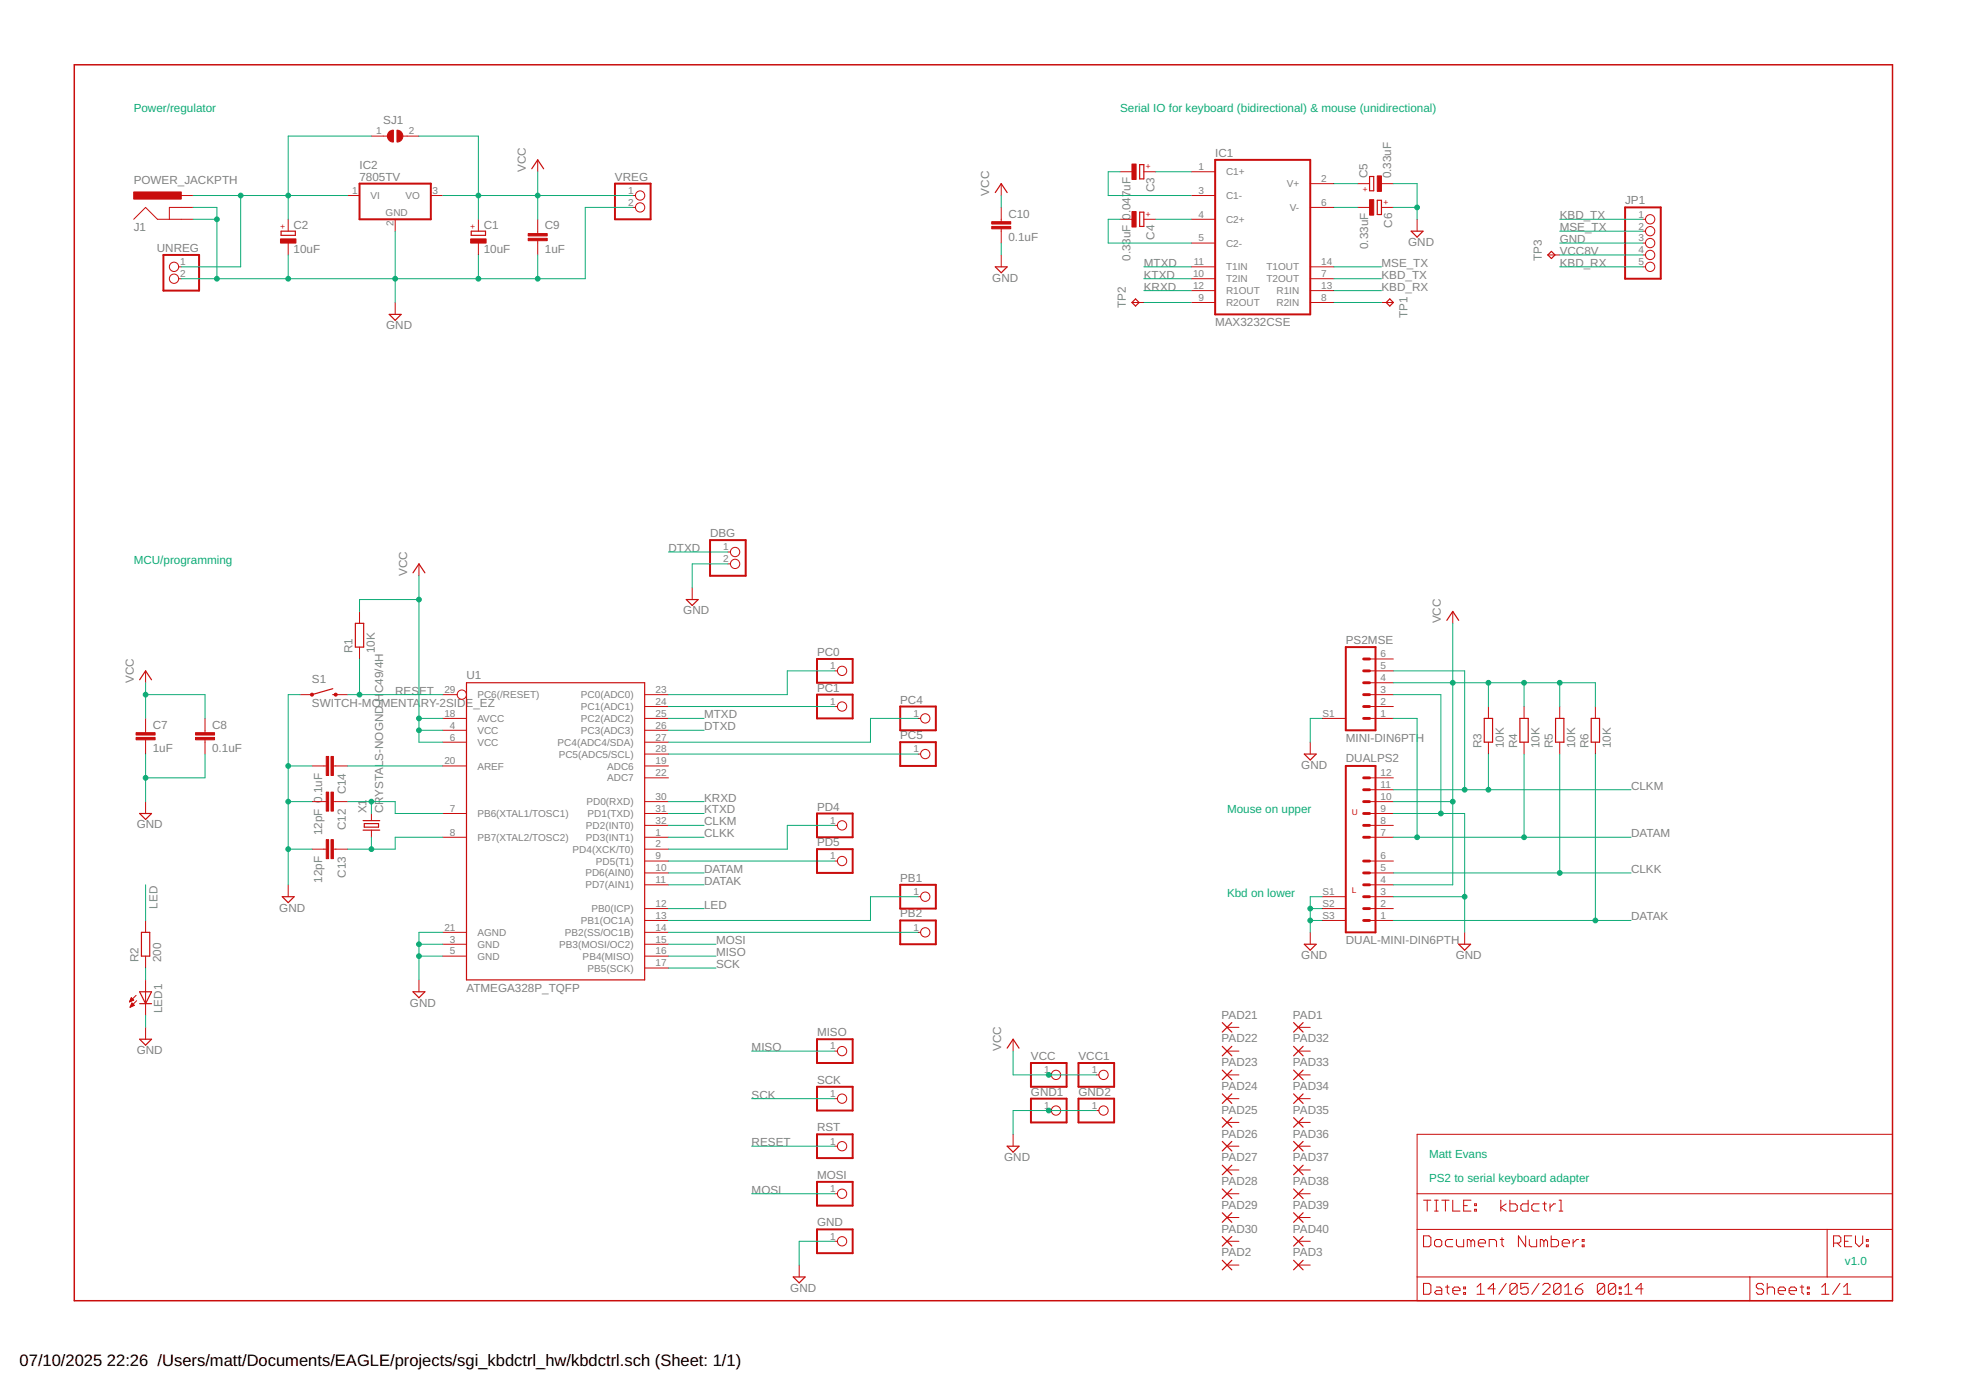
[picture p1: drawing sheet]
<svg xmlns="http://www.w3.org/2000/svg" width="420mm" height="297mm" viewBox="0 0 420 297" stroke-linecap="round" stroke-linejoin="round" font-family="sans-serif">
<g fill="none" stroke="#c90d0c" stroke-width=".42">
<path d="M76.8 39.2h15.3v7.7h-15.3zM131.4 39.2h7.6v7.7h-7.6zM259.7 34.2h20.3v33h-20.3zM34.9 54.5h7.6v7.6h-7.6zM347.3 44.3h7.6v15.3h-7.6zM151.7 115.4h7.7v7.6h-7.7zM287.6 138.3h6.4v17.8h-6.4zM174.6 140.8h7.6v5.1h-7.6zM174.6 148.4h7.6v5.1h-7.6zM192.4 151h7.6v5.1h-7.6zM192.4 158.6h7.6v5.1h-7.6zM174.6 173.8h7.6v5.1h-7.6z"/>
<path d="M287.6 163.7h6.4v35.5h-6.4zM174.6 181.5h7.6v5h-7.6zM192.4 189.1h7.6v5.1h-7.6zM192.4 196.7h7.6v5.1h-7.6zM174.6 222.1h7.6v5.1h-7.6zM174.6 232.2h7.6v5.1h-7.6zM220.3 227.2h7.6v5h-7.6zM220.3 234.8h7.6v5.1h-7.6zM230.5 227.2h7.6v5h-7.6zM230.5 234.8h7.6v5.1h-7.6zM174.6 242.4h7.6v5.1h-7.6zM174.6 252.6h7.6v5h-7.6z"/>
<path d="M174.6 262.7h7.6v5.1h-7.6z"/>
</g>
<g fill="none" stroke="#c90d0c" stroke-width=".21">
<path d="M79.4 29.1h3.4M86.1 29.1h3.4M114.9 34.2v2.5M214 39.2v2.6M239.4 36.7h2.5M244.5 36.7h2.5M254.6 36.7h5.1M280 39.2h5.1M290.2 39.2h2.5M295.2 39.2h2.6M28.6 46.9l2.5-2.6 2.6 2.6h7.6M38.2 57h.5"/>
<path d="M38.2 59.6h.5M38.7 41.8h2.6M41.3 44.3h-5.1v2.6M61.6 46.9v2.5M61.6 51.9v2.6M74.3 41.8h2.5M84.5 46.9v2.5M92.1 41.8h2.5M102.2 46.9v2.5M102.2 51.9v2.6M114.9 46.9v3M114.9 51.4v3.1"/>
<path d="M135.2 41.8h.6M135.2 44.3h.6M214 44.3v3.1M214 48.9v3M214 54.5v2.5M239.4 46.9h2.5M244.5 46.9h2.5M254.6 41.8h5.1M254.6 46.9h5.1M254.6 51.9h5.1M254.6 57h5.1M254.6 59.6h5.1"/>
<path d="M280 57h5.1M280 59.6h5.1M280 44.3h5.1M290.2 44.3h2.5M295.2 44.3h2.6M302.9 46.9v2.5M330.8 54.5h2.5M351.1 46.9h.6M351.1 51.9h.6M351.1 57h.6M351.1 49.4h.6M351.1 54.5h.6"/>
<path d="M84.5 64.6v2.6M241.9 64.6h2.6M254.6 62.1h5.1M254.6 64.6h5.1M280 62.1h5.1M280 64.6h5.1M295.2 64.6h2.6M155.6 118h.5M76.8 130.7v2.5M76.8 138.3v2.5M89.5 120.5v2.5M147.9 125.6v2.5"/>
<path d="M155.6 120.5h.5M310.5 130.7v2.5M31.1 143.4v2.5M31.1 153.5v3.1M31.1 158.1v3M43.8 153.5v3.1M43.8 158.1v3M64.1 148.4h2.6M71.8 148.4h2.5M94.6 156.1h5.1M94.6 158.6h5.1M94.6 153.5h5.1"/>
<path d="M94.6 148.4h3.1M137.8 156.1h5.1M137.8 158.6h5.1M137.8 153.5h5.1M137.8 151h5.1M137.8 148.4h5.1M178.4 151h.6M178.4 143.4h.6M196.2 153.5h.5M280 158.6v2.5M282.6 153.5h5M292.7 153.5h5.1"/>
<path d="M292.7 151h5.1M292.7 148.4h5.1M292.7 143.4h5.1M292.7 145.9h5.1M292.7 140.8h5.1M318.1 151v2.5M318.1 158.6v2.5M325.7 151v2.5M325.7 158.6v2.5M333.3 151v2.5M333.3 158.6v2.5M341 151v2.5"/>
<path d="M341 158.6v2.5M31.1 171.3v2.5M66.7 163.7h3M66.7 171.3h3M71.2 163.7h3.1M71.2 171.3h3.1M79.4 173.8v1.6M79.4 177.4v1.5M94.6 178.9h5.1M94.6 173.8h5.1M94.6 163.7h5.1M137.8 178.9h5.1"/>
<path d="M137.8 173.8h5.1M137.8 163.7h5.1M137.8 176.4h5.1M137.8 171.3h5.1M137.8 166.2h5.1M137.8 161.1h5.1M178.4 176.4h.6M196.2 161.1h.5M292.7 178.9h5.1M292.7 173.8h5.1M292.7 176.4h5.1M292.7 171.3h5.1"/>
<path d="M292.7 166.2h5.1M292.7 168.8h5.1M31.1 196.7v2.5M61.6 189.1v2.5M66.7 181.5h3M71.2 181.5h3.1M94.6 199.2h5.1M137.8 199.2h5.1M137.8 196.7h5.1M137.8 194.2h5.1M137.8 189.1h5.1M137.8 186.5h5.1"/>
<path d="M137.8 184h5.1M137.8 181.5h5.1M178.4 184h.6M196.2 199.2h.5M196.2 191.6h.5M280 199.2v2.6M282.6 196.7h5M282.6 194.2h5M282.6 191.6h5M292.7 196.7h5.1M292.7 194.2h5.1M292.7 189.1h5.1"/>
<path d="M292.7 186.5h5.1M292.7 184h5.1M292.7 191.6h5.1M313 199.2v2.6M27.7 214h.1M27.8 213.9h.3M27.8 213.8h.6M27.8 215.2h.1M27.9 215.1h.2M27.9 213.7h.6M27.9 213.5h.5M27.9 215h.5"/>
<path d="M28 214.9h.7M28 213.4h.3M28 213.3h.2M28 214.7h.6M28.1 213.2l.5 .5-.9 .4zM28.1 214.6h.4M28.1 214.5h.3M28.2 214.4h.1M28.2 214.4l-.4 .8M28.2 214.4l.5 .4-.9 .4M29.1 212.7l-1.4 1.4M29.2 213.8l-1.4 1.4"/>
<path d="M31.1 204.3v2.6M31.1 209.4v7.6M31.1 219.5v2.6M89.5 209.4v2.5M94.6 201.8h5.1M94.6 204.3h5.1M137.8 206.9h5.1M137.8 201.8h5.1M137.8 204.3h5.1M262.2 219.5h2.6M277.5 219.5h2.5M178.4 234.8h.6"/>
<path d="M178.4 224.6h.6M216.5 222.1v2.5M224.1 229.7h.6M224.1 237.3h.6M234.3 229.7h.5M234.3 237.3h.5M262.2 234.8h2.6M262.2 224.6h2.6M262.2 229.7h2.6M262.2 239.9h2.6M277.5 234.8h2.5M277.5 224.6h2.5"/>
<path d="M277.5 229.7h2.5M277.5 239.9h2.5M178.4 255.1h.6M178.4 244.9h.6M216.5 242.4v2.5M262.2 255.1h2.6M262.2 244.9h2.6M262.2 250h2.6M277.5 255.1h2.5M277.5 244.9h2.5M277.5 250h2.5M302.9 242.4h101.6v35.6h-101.6z"/>
<path d="M302.9 255.1h101.6M304.2 256.5h1.6M305 256.5v2.3M306.6 256.5h.8M306.6 258.8h.8M307 256.5v2.3M308.1 256.5h1.6M308.9 256.5v2.3M310.5 256.5v2.3h1.5M312.8 257.6h.8M314.4 256.5h-1.6v2.3h1.6M315.2 258.4h.3v.4h-.3z"/>
<path d="M315.2 257.3h.3v.3h-.3zM320.7 256.5v2.3M321.9 257.3l-1.2 .7 1.2 .8M322.7 256.5v2.3h1.1l.5-.4v-.8l-.5-.3h-1.1M326.6 256.5v2.3h-1.2l-.4-.4v-.8l.4-.3h1.2M328.9 257.3h-1.1l-.4 .3v.8l.4 .4h1.1M329.7 257.3h.8M330.1 256.9v1.5l.4 .4M331.3 257.3v1.5M332.4 257.3h-.4l-.7 .7M333.2 256.5h.4v2.3M333.2 258.8h.8"/>
<path d="M170.8 270.3v2.6M178.4 265.3h.6M262.2 265.3h2.6M262.2 260.2h2.6M262.2 270.3h2.6M277.5 265.3h2.5M277.5 260.2h2.5M277.5 270.3h2.5M302.9 262.7h101.6M302.9 272.9h101.6M304.2 264.1h1.2l.4 .4v1.5l-.4 .4h-1.2zM304.2 274.3h1.2l.4 .3v1.6l-.4 .4h-1.2z"/>
<path d="M306.6 265.3l.4-.4h.7l.4 .4v.7l-.4 .4h-.7l-.4-.4zM307 275h.7l.4 .4v1.2h-1.1l-.4-.4 .4-.4h1.1M308.9 275h.8M309.3 274.6v1.6l.4 .4M310.5 275.8h1.5v-.4l-.4-.4h-.7l-.4 .4v.8l.4 .4h.7M310.5 264.9h-1.2l-.4 .4v.7l.4 .4h1.2M311.3 264.9v1.1l.3 .4h1.2v-1.5M312.8 276.2h.4v.4h-.4zM312.8 275h.4v.4h-.4zM314.4 265.3l-.4-.4h-.4v1.5M314.4 265.3l.3-.4 .5 .4v1.1M314.4 265.3v1.1"/>
<path d="M315.7 276.6h1.5M315.7 275l.7-.7v2.3M315.9 265.6h1.6v-.3l-.4-.4h-.8l-.4 .4v.7l.4 .4h.8M318.3 266.4v-1.5h1.1l.4 .4v1.1M319.6 275.4h-1.6l1.2-1.1v2.3M320.6 264.9h.8M321 264.5v1.5l.4 .4M321.9 274.3l-1.6 2.3M324.2 274.6v1.6l-.4 .4h-.7l-.4-.4M324.2 274.6l-.4-.3h-.7l-.4 .3v1.6M324.2 274.6l-1.5 1.6M326.1 264.1v2.3l-1.6-2.3v2.3"/>
<path d="M326.6 274.3h-1.6v1.1l.8-.4h.4l.4 .4v.8l-.4 .4h-.8l-.4-.4M326.8 264.9v1.1l.4 .4h1.2v-1.5M328.9 274.3l-1.5 2.3M329.7 274.6l.4-.3h.8l.4 .3v.4l-1.6 1.6h1.6M329.9 265.3l-.3-.4h-.4v1.5M329.9 265.3v1.1M329.9 265.3l.4-.4 .4 .4v1.1M331.5 264.1v2.3h1.2l.4-.4v-.7l-.4-.4h-1.2M333.6 274.6v1.6l-.4 .4h-.8l-.4-.4M333.6 274.6l-.4-.3h-.8l-.4 .3v1.6M333.6 274.6l-1.6 1.6M333.9 265.6h1.5v-.3l-.4-.4h-.8l-.3 .4v.7l.3 .4h.8"/>
<path d="M334.4 276.6h1.5M334.4 275l.8-.7v2.3M336.2 264.9v1.5M336.7 275.4h1.2l.4 .4v.4l-.4 .4h-.8l-.4-.4zM337.4 264.9h-.4l-.8 .7M338.1 266h.4v.4h-.4zM338.1 264.9h.4v.4h-.4zM338.3 274.3l-.8 .3-.8 .8M342.9 274.6v1.6l-.3 .4h-.8l-.4-.4M342.9 274.6l-.3-.3h-.8l-.4 .3v1.6M342.9 274.6l-1.5 1.6M345.3 274.6v1.6l-.4 .4h-.8l-.4-.4"/>
<path d="M345.3 274.6l-.4-.3h-.8l-.4 .3v1.6M345.3 274.6l-1.6 1.6M346.1 276.2h.4v.4h-.4zM346.1 275h.4v.4h-.4zM347.2 276.6h1.6M347.2 275l.8-.7v2.3M351.1 275.4h-1.5l1.1-1.1v2.3M374 272.9v5.1M376.9 274.6l-.4-.3h-.8l-.4 .3v.4l.4 .4h.8l.4 .4v.4l-.4 .4h-.8l-.4-.4M377.7 275.4l.4-.4h.8l.3 .4v1.2M377.7 274.3v2.3M380 275.8h1.6v-.4l-.4-.4h-.8l-.4 .4v.8l.4 .4h.8"/>
<path d="M382.4 275.8h1.5v-.4l-.4-.4h-.7l-.4 .4v.8l.4 .4h.7M384.7 275h.8M385.1 274.6v1.6l.4 .4M386.2 276.2h.5v.4h-.5zM386.2 275h.5v.4h-.5zM389.3 276.6h1.6M389.3 275l.8-.7v2.3M390.5 262.7v10.2M391.9 265.6h1.1l.4-.3v-.8l-.4-.4h-1.1v2.3M392.6 265.6l.8 .8M393.2 274.3l-1.6 2.3M394 276.6h1.5"/>
<path d="M394 275l.8-.7v2.3M394.2 265.3h.8M395.8 264.1h-1.6v2.3h1.6M396.5 264.1v1.5l.8 .8 .8-.8v-1.5M398.9 266h.4v.4h-.4zM398.9 264.9h.4v.4h-.4z"/>
<circle cx="37.2" cy="59.6" r=".99"/>
<circle cx="37.2" cy="57" r=".99"/>
<circle cx="136.8" cy="41.8" r=".99"/>
<circle cx="136.8" cy="44.3" r=".99"/>
<circle cx="352.7" cy="46.9" r=".99"/>
<circle cx="352.7" cy="49.4" r=".99"/>
<circle cx="352.7" cy="51.9" r=".99"/>
<circle cx="352.7" cy="57" r=".99"/>
<circle cx="352.7" cy="54.5" r=".99"/>
<circle cx="157.1" cy="118" r=".99"/>
<circle cx="157.1" cy="120.5" r=".99"/>
<circle cx="98.7" cy="148.4" r=".99"/>
<circle cx="180" cy="143.4" r=".99"/>
<circle cx="180" cy="151" r=".99"/>
<circle cx="197.7" cy="153.5" r=".99"/>
<circle cx="180" cy="176.4" r=".99"/>
<circle cx="197.7" cy="161.1" r=".99"/>
<circle cx="180" cy="184" r=".99"/>
<circle cx="197.7" cy="199.2" r=".99"/>
<circle cx="197.7" cy="191.6" r=".99"/>
<circle cx="180" cy="224.6" r=".99"/>
<circle cx="180" cy="234.8" r=".99"/>
<circle cx="225.7" cy="237.3" r=".99"/>
<circle cx="225.7" cy="229.7" r=".99"/>
<circle cx="235.8" cy="237.3" r=".99"/>
<circle cx="235.8" cy="229.7" r=".99"/>
<circle cx="180" cy="255.1" r=".99"/>
<circle cx="180" cy="244.9" r=".99"/>
<circle cx="180" cy="265.3" r=".99"/>
</g>
<path d="M15.9 13.8h388.6v264.2h-388.6z" fill="none" stroke="#c90d0c" stroke-width=".32"/>
<g fill="none" stroke="#c90d0c" stroke-width=".25">
<path d="M113.6 36.1l1.3-1.9 1.3 1.9M243.6 35.2h.9v3h-.9zM292.7 37.7h.9v3.1h-.9zM60.1 49.4h3v.9h-3zM100.7 49.4h3.1v.9h-3.1zM212.7 41.1l1.3-1.9 1.2 1.9M212.7 57h2.5l-1.2 1.3zM243.6 45.3h.9v3.1h-.9zM294.3 42.8h.9v3h-.9zM301.6 49.4h2.5l-1.2 1.3zM331.6 53.7l.7 .8-.7 .7-.8-.7zM83.2 67.2h2.5l-1.2 1.3z"/>
<path d="M242.7 63.9l.7 .7-.7 .8-.8-.8zM297 63.9l.8 .7-.8 .8-.8-.8zM75.9 133.2h1.8v5.1h-1.8zM88.3 122.4l1.2-1.9 1.3 1.9M146.7 128.1h2.5l-1.3 1.3zM309.2 132.6l1.3-1.9 1.2 1.9M29.8 145.3l1.3-1.9 1.3 1.9M71.1 148.4h.7M71.1 147.2l-4.4 1.2M99.7 145.9h38.1v63.5h-38.1zM317.2 153.5h1.8v5.1h-1.8zM324.8 153.5h1.8v5.1h-1.8z"/>
<path d="M332.4 153.5h1.8v5.1h-1.8zM340.1 153.5h1.7v5.1h-1.7zM29.8 173.8h2.6l-1.3 1.3zM77.6 175.4h3.6M77.6 177.4h3.6M77.9 176h3v.8h-3zM278.7 161.1h2.6l-1.3 1.3zM30.2 199.2h1.8v5.1h-1.8zM60.3 191.6h2.6l-1.3 1.3zM29.8 211.9h2.6l-1.3 2.6zM29.8 214.5h2.6M88.3 211.9h2.5l-1.3 1.3z"/>
<path d="M261.2 218.5l2 2.1M263.2 218.5l-2 2.1M276.5 218.5l2 2.1M278.5 218.5l-2 2.1M278.7 201.8h2.6l-1.3 1.3zM311.7 201.8h2.6l-1.3 1.3zM29.8 222.1h2.6l-1.3 1.3zM215.2 224l1.3-1.9 1.3 1.9M261.2 223.6l2 2M261.2 228.7l2 2M261.2 233.8l2 2M261.2 238.8l2 2.1"/>
<path d="M263.2 223.6l-2 2M263.2 228.7l-2 2M263.2 233.8l-2 2M263.2 238.8l-2 2.1M276.5 233.8l2 2M276.5 223.6l2 2M276.5 228.7l2 2M276.5 238.8l2 2.1M278.5 223.6l-2 2M278.5 228.7l-2 2M278.5 233.8l-2 2M278.5 238.8l-2 2.1"/>
<path d="M215.2 244.9h2.6l-1.3 1.3zM261.2 243.9l2 2.1M261.2 249l2 2M261.2 254.1l2 2M261.2 259.2l2 2M263.2 243.9l-2 2.1M263.2 249l-2 2M263.2 254.1l-2 2M263.2 259.2l-2 2M276.5 243.9l2 2.1M276.5 249l2 2M276.5 259.2l2 2"/>
<path d="M276.5 254.1l2 2M278.5 243.9l-2 2.1M278.5 249l-2 2M278.5 254.1l-2 2M278.5 259.2l-2 2M169.5 272.9h2.6l-1.3 1.3zM261.2 264.2l2 2.1M261.2 269.3l2 2.1M263.2 264.2l-2 2.1M263.2 269.3l-2 2.1M276.5 264.2l2 2.1M276.5 269.3l2 2.1"/>
<path d="M278.5 264.2l-2 2.1M278.5 269.3l-2 2.1"/>
</g>
<g fill="#c90d0c" stroke="#c90d0c" stroke-width=".21">
<path d="M28.6 41h10.1v1.5h-10.1z"/>
<path d="M100.6 51.1h3.3v.8h-3.3z"/>
<path d="M59.9 51.1h3.3v.8h-3.3z"/>
<path d="M241.9 35.1h.9v3.3h-.9z"/>
<path d="M241.9 45.2h.9v3.3h-.9z"/>
<path d="M294.3 37.6h.9v3.3h-.9z"/>
<path d="M292.7 42.7h.9v3.3h-.9z"/>
<path d="M29.1 157.6h4v.5h-4z"/>
<path d="M29.1 156.6h4v.5h-4z"/>
<path d="M41.8 157.6h4v.5h-4z"/>
<path d="M41.8 156.6h4v.5h-4z"/>
<path d="M112.9 50.9h4v.5h-4z"/>
<path d="M112.9 49.9h4v.5h-4z"/>
<path d="M211.9 48.4h4.1v.5h-4.1z"/>
<path d="M211.9 47.4h4.1v.5h-4.1z"/>
<path d="M69.7 169.3h.5v4h-.5z"/>
<path d="M70.7 169.3h.5v4h-.5z"/>
<path d="M69.7 179.4h.5v4.1h-.5z"/>
<path d="M70.7 179.4h.5v4.1h-.5z"/>
<path d="M69.7 161.6h.5v4.1h-.5z"/>
<path d="M70.7 161.6h.5v4.1h-.5z"/>
</g>
<g fill="#c90d0c" stroke="#c90d0c" stroke-width=".21">
<path d="M84.8 27.8a1.27 1.27 0 0 1 1.3 1.3 1.27 1.27 0 0 1-1.3 1.3z" fill-rule="evenodd"/>
<path d="M83.1 28.2l.5-.3 .5-.1v2.6a1.27 1.27 0 0 1-1.2-.8 1.27 1.27 0 0 1 .2-1.4z" fill-rule="evenodd"/>
<circle cx="66.7" cy="148.4" r=".33"/>
<circle cx="71.8" cy="148.4" r=".33"/>
</g>
<g fill="none" stroke="#c90d0c" stroke-width=".61">
<path d="M291.4 148.4h1.3M291.4 151h1.3M291.4 153.5h1.3M291.4 143.4h1.3M291.4 145.9h1.3M291.4 140.8h1.3M291.4 176.4h1.3M291.4 178.9h1.3M291.4 173.8h1.3M291.4 171.3h1.3M291.4 168.8h1.3M291.4 166.2h1.3"/>
<path d="M291.4 196.7h1.3M291.4 184h1.3M291.4 186.5h1.3M291.4 189.1h1.3M291.4 191.6h1.3M291.4 194.2h1.3"/>
</g>
<g fill="none" stroke="#0dab76" stroke-width=".21">
<path d="M79.4 29.1h-17.8v17.8M89.5 29.1h12.7v17.8M114.9 36.7v10.2M239.4 36.7h-2.6v5.1h17.8M247 36.7h7.6M285.1 39.2h5.1M297.8 39.2h5.1v7.7M41.3 41.8h33M41.3 44.3h5.1v15.3M41.3 46.9h5.1M51.4 41.8v15.2h-12.7M61.6 54.5v5.1"/>
<path d="M84.5 49.4v15.2M94.6 41.8h40.6M102.2 54.5v5.1M114.9 54.5v5.1M135.2 44.3h-10.1v15.3h-86.4M214 41.8v2.5M214 51.9v2.6M239.4 46.9h-2.6v5h17.8M244.5 57h10.1M244.5 59.6h10.1M247 46.9h7.6M285.1 57h10.1"/>
<path d="M285.1 44.3h5.1M285.1 59.6h10.1M297.8 44.3h5.1M333.3 57h17.8M333.3 46.9h17.8M333.3 51.9h17.8M333.3 49.4h17.8M333.3 54.5h17.8M244.5 62.1h10.1M244.5 64.6h10.1M285.1 62.1h10.1M285.1 64.6h10.1"/>
<path d="M142.9 118h12.7M89.5 123v35.6h5.1M89.5 128.1h-12.7v2.6M155.6 120.5h-7.7v5.1M310.5 133.2v55.9h-12.7M31.1 145.9v7.6M31.1 148.4h12.7v5.1M64.1 148.4h-2.5v40.7M74.3 148.4h20.3M76.8 140.8v7.6M89.5 156.1h5.1M89.5 153.5h5.1"/>
<path d="M142.9 156.1h7.6M142.9 153.5h7.6M142.9 151h35.5M178.4 143.4h-10.1v5h-25.4M196.2 153.5h-10.2v5.1h-43.1M282.6 153.5h-2.6v5.1M297.8 153.5h5.1v25.4M297.8 148.4h10.1v25.4M297.8 145.9h43.2v5.1M297.8 143.4h15.2v25.4M318.1 145.9v5.1M325.7 145.9v5.1"/>
<path d="M333.3 145.9v5.1M31.1 161.1v10.2M43.8 161.1v5.1h-12.7M61.6 171.3h5.1M61.6 163.7h5.1M74.3 171.3h10.2v2.5h10.1M74.3 163.7h20.3M79.4 171.3v2.5M79.4 178.9v2.6M94.6 178.9h-10.1v2.6h-10.2M142.9 171.3h7.6M142.9 173.8h7.6"/>
<path d="M142.9 178.9h7.6M142.9 176.4h7.6M142.9 161.1h53.3M178.4 176.4h-10.1v5.1h-25.4M297.8 171.3h12.7M297.8 173.8h15.2v25.4M297.8 178.9h50.8M297.8 168.8h50.8M318.1 161.1v7.7M325.7 161.1v17.8M333.3 161.1v25.4M341 161.1v35.6"/>
<path d="M31.1 189.1v7.6M61.6 181.5h5.1M94.6 199.2h-5.1v10.2M142.9 189.1h7.6M142.9 199.2h53.3M142.9 194.2h7.6M142.9 186.5h7.6M142.9 184h35.5M196.2 191.6h-10.2v5.1h-43.1M280 196.7h2.6M280 194.2h2.6M282.6 191.6h-2.6v7.6"/>
<path d="M297.8 191.6h15.2M297.8 196.7h50.8M297.8 186.5h50.8M31.1 206.9v2.5M31.1 217v2.5M89.5 204.3h5.1M89.5 201.8h5.1M142.9 204.3h10.1M142.9 201.8h10.1M142.9 206.9h10.1M160.6 224.6h17.8M160.6 234.8h17.8"/>
<path d="M216.5 224.6v5.1h17.8M234.3 237.3h-17.8v5.1M160.6 244.9h17.8M160.6 255.1h17.8M178.4 265.3h-7.6v5"/>
</g>
<g fill="#0dab76" stroke="#0dab76" stroke-width=".21">
<circle cx="61.6" cy="41.8" r=".51"/>
<circle cx="51.4" cy="41.8" r=".51"/>
<circle cx="114.9" cy="41.8" r=".51"/>
<circle cx="102.2" cy="41.8" r=".51"/>
<circle cx="89.5" cy="156.1" r=".51"/>
<circle cx="89.5" cy="153.5" r=".51"/>
<circle cx="89.5" cy="128.1" r=".51"/>
<circle cx="31.1" cy="148.4" r=".51"/>
<circle cx="310.5" cy="145.9" r=".51"/>
<circle cx="310.5" cy="171.3" r=".51"/>
<circle cx="333.3" cy="145.9" r=".51"/>
<circle cx="325.7" cy="145.9" r=".51"/>
<circle cx="318.1" cy="145.9" r=".51"/>
<circle cx="224.1" cy="229.7" r=".51"/>
<circle cx="46.4" cy="46.9" r=".51"/>
<circle cx="61.6" cy="59.6" r=".51"/>
<circle cx="84.5" cy="59.6" r=".51"/>
<circle cx="102.2" cy="59.6" r=".51"/>
<circle cx="114.9" cy="59.6" r=".51"/>
<circle cx="46.4" cy="59.6" r=".51"/>
<circle cx="61.6" cy="181.5" r=".51"/>
<circle cx="61.6" cy="171.3" r=".51"/>
<circle cx="61.6" cy="163.7" r=".51"/>
<circle cx="89.5" cy="204.3" r=".51"/>
<circle cx="89.5" cy="201.8" r=".51"/>
<circle cx="31.1" cy="166.2" r=".51"/>
<circle cx="302.9" cy="44.3" r=".51"/>
<circle cx="307.9" cy="173.8" r=".51"/>
<circle cx="313" cy="191.6" r=".51"/>
<circle cx="224.1" cy="237.3" r=".51"/>
<circle cx="280" cy="196.7" r=".51"/>
<circle cx="280" cy="194.2" r=".51"/>
<circle cx="79.4" cy="171.3" r=".51"/>
<circle cx="79.4" cy="181.5" r=".51"/>
<circle cx="76.8" cy="148.4" r=".51"/>
<circle cx="313" cy="168.8" r=".51"/>
<circle cx="318.1" cy="168.8" r=".51"/>
<circle cx="302.9" cy="178.9" r=".51"/>
<circle cx="325.7" cy="178.9" r=".51"/>
<circle cx="333.3" cy="186.5" r=".51"/>
<circle cx="341" cy="196.7" r=".51"/>
</g>
<g font-size="3.5">
<text x="4.2" y="291.8">07/10/2025</text>
<text x="22.9" y="291.8">22:26 /Users/matt/Documents/EAGLE/projects/sgi_kbdctrl_hw/kbdctrl.sch (Sheet: 1/1)</text>
</g>
<g font-size="2.5" fill="#0dab76">
<text x="28.6" y="24">Power/regulator</text>
<text x="239.4" y="24">Serial IO for keyboard (bidirectional) &amp; mouse (unidirectional)</text>
<text x="28.6" y="120.5">MCU/programming</text>
<text x="262.2" y="173.8">Mouse on upper</text>
<text x="262.2" y="191.6">Kbd on lower</text>
<text x="305.4" y="247.5">Matt Evans</text>
<text x="305.4" y="252.6">PS2 to serial keyboard adapter</text>
<text x="394.3" y="270.3">v1.0</text>
</g>
<g font-size="2.5" fill="#808080">
<text x="81.9" y="26.5">SJ1</text>
<text x="259.7" y="33.5">IC1</text>
<text x="28.6" y="39.2">POWER_JACKPTH</text>
<text x="76.8" y="38.6">7805TV</text>
<text x="76.8" y="36.1">IC2</text>
<text x="112.4" y="36.7" transform="rotate(-90 112.4 36.7)">VCC</text>
<text x="131.4" y="38.6">VREG</text>
<text x="211.4" y="41.8" transform="rotate(-90 211.4 41.8)">VCC</text>
<text x="246.7" y="41" transform="rotate(-90 246.7 41)">C3</text>
<text x="292.2" y="38.1" transform="rotate(-90 292.2 38.1)">C5</text>
<text x="297.3" y="38.1" transform="rotate(-90 297.3 38.1)">0.33uF</text>
<text x="215.5" y="46.5">C10</text>
<text x="333.3" y="46.9">KBD_TX</text>
<text x="347.3" y="43.7">JP1</text>
<text x="28.6" y="49.4">J1</text>
<text x="33.5" y="53.8">UNREG</text>
<text x="62.7" y="54">10uF</text>
<text x="62.7" y="48.9">C2</text>
<text x="103.4" y="54">10uF</text>
<text x="103.4" y="48.9">C1</text>
<text x="116.4" y="49">C9</text>
<text x="215.5" y="51.6">0.1uF</text>
<text x="246.7" y="51.2" transform="rotate(-90 246.7 51.2)">C4</text>
<text x="292.4" y="53.2" transform="rotate(-90 292.4 53.2)">0.33uF</text>
<text x="297.5" y="48.7" transform="rotate(-90 297.5 48.7)">C6</text>
<text x="301" y="52.6">GND</text>
<text x="333.3" y="51.9">GND</text>
<text x="333.3" y="49.4">MSE_TX</text>
<text x="116.4" y="54.1">1uF</text>
<text x="241.6" y="55.8" transform="rotate(-90 241.6 55.8)">0.33uF 0.047uF</text>
<text x="244.4" y="57">MTXD</text>
<text x="244.4" y="59.6">KTXD</text>
<text x="295.2" y="59.6">KBD_TX</text>
<text x="295.2" y="57">MSE_TX</text>
<text x="329.5" y="55.7" transform="rotate(-90 329.5 55.7)">TP3</text>
<text x="333.3" y="54.5">VCC8V</text>
<text x="333.3" y="57">KBD_RX</text>
<text x="212.1" y="60.2">GND</text>
<text x="240.6" y="65.9" transform="rotate(-90 240.6 65.9)">TP2</text>
<text x="244.4" y="62.1">KRXD</text>
<text x="295.2" y="62.1">KBD_RX</text>
<text x="82.5" y="70.4">GND</text>
<text x="259.7" y="69.7">MAX3232CSE</text>
<text x="300.8" y="67.9" transform="rotate(-90 300.8 67.9)">TP1</text>
<text x="142.9" y="118">DTXD</text>
<text x="151.7" y="114.8">DBG</text>
<text x="87" y="123" transform="rotate(-90 87 123)">VCC</text>
<text x="146" y="131.3">GND</text>
<text x="287.6" y="137.5">PS2MSE</text>
<text x="307.9" y="133.2" transform="rotate(-90 307.9 133.2)">VCC</text>
<text x="75.3" y="139.6" transform="rotate(-90 75.3 139.6)">R1</text>
<text x="80.1" y="139.6" transform="rotate(-90 80.1 139.6)">10K</text>
<text x="174.6" y="140.2">PC0</text>
<text x="28.6" y="145.9" transform="rotate(-90 28.6 145.9)">VCC</text>
<text x="66.7" y="145.9">S1</text>
<text x="81.9" y="148.1" transform="rotate(-90 81.9 148.1)">C49/4H</text>
<text x="84.4" y="148.4">RES</text>
<text x="89.6" y="148.4">ET</text>
<text x="99.7" y="145.1">U1</text>
<text x="174.6" y="147.8">PC1</text>
<text x="32.6" y="155.7">C7</text>
<text x="45.3" y="155.7">C8</text>
<text x="66.7" y="151">SWITCH-MOMENTA</text>
<text x="89.9" y="151">RY-2SIDE_EZ</text>
<text x="150.5" y="153.5">MTXD</text>
<text x="192.4" y="150.3">PC4</text>
<text x="32.6" y="160.8">1uF</text>
<text x="45.3" y="160.8">0.1uF</text>
<text x="150.5" y="156.1">DTXD</text>
<text x="192.4" y="158">PC5</text>
<text x="287.6" y="158.6">MINI-DIN6PTH</text>
<text x="316.6" y="159.9" transform="rotate(-90 316.6 159.9)">R3</text>
<text x="321.4" y="159.9" transform="rotate(-90 321.4 159.9)">10K</text>
<text x="324.2" y="159.9" transform="rotate(-90 324.2 159.9)">R4</text>
<text x="329" y="159.9" transform="rotate(-90 329 159.9)">10K</text>
<text x="331.8" y="159.9" transform="rotate(-90 331.8 159.9)">R5</text>
<text x="336.6" y="159.9" transform="rotate(-90 336.6 159.9)">10K</text>
<text x="339.5" y="159.9" transform="rotate(-90 339.5 159.9)">R6</text>
<text x="344.3" y="159.9" transform="rotate(-90 344.3 159.9)">10K</text>
<text x="278.1" y="164.3">GND</text>
<text x="287.6" y="162.9">DUALPS2</text>
<text x="73.9" y="169.8" transform="rotate(-90 73.9 169.8)">C14</text>
<text x="78.4" y="173.8" transform="rotate(-90 78.4 173.8)">X1</text>
<text x="81.9" y="173.8" transform="rotate(-90 81.9 173.8)">CRYSTALS-NOGND-H</text>
<text x="150.5" y="171.3">KRXD</text>
<text x="150.5" y="173.8">KTXD</text>
<text x="174.6" y="173.2">PD4</text>
<text x="348.6" y="168.8">CLKM</text>
<text x="29.2" y="177">GND</text>
<text x="68.8" y="178.5" transform="rotate(-90 68.8 178.5)">12pF 0.1uF</text>
<text x="73.9" y="177.4" transform="rotate(-90 73.9 177.4)">C12</text>
<text x="150.5" y="176.4">CLKM</text>
<text x="150.5" y="178.9">CLKK</text>
<text x="348.6" y="178.9">DATAM</text>
<text x="174.6" y="180.8">PD5</text>
<text x="68.8" y="188.7" transform="rotate(-90 68.8 188.7)">12pF</text>
<text x="73.9" y="187.6" transform="rotate(-90 73.9 187.6)">C13</text>
<text x="150.5" y="186.5">DATAM</text>
<text x="150.5" y="189.1">DATAK</text>
<text x="192.4" y="188.4">PB1</text>
<text x="348.6" y="186.5">CLKK</text>
<text x="33.7" y="194.2" transform="rotate(-90 33.7 194.2)">LED</text>
<text x="59.7" y="194.8">GND</text>
<text x="150.5" y="194.2">LED</text>
<text x="192.4" y="196.1">PB2</text>
<text x="348.6" y="196.7">DATAK</text>
<text x="153" y="201.8">MOSI</text>
<text x="287.6" y="201.8">DUAL-MINI-DIN6PTH</text>
<text x="29.6" y="205.6" transform="rotate(-90 29.6 205.6)">R2</text>
<text x="34.4" y="205.6" transform="rotate(-90 34.4 205.6)">200</text>
<text x="153" y="204.3">MISO</text>
<text x="153" y="206.9">SCK</text>
<text x="278.1" y="204.9">GND</text>
<text x="311.1" y="204.9">GND</text>
<text x="87.6" y="215.1">GND</text>
<text x="99.7" y="211.9">ATMEGA328P_TQFP</text>
<text x="34.7" y="216.5" transform="rotate(-90 34.7 216.5)">LED1</text>
<text x="174.6" y="221.5">MISO</text>
<text x="261.1" y="217.7">PAD21</text>
<text x="276.3" y="217.7">PAD1</text>
<text x="29.2" y="225.3">GND</text>
<text x="160.6" y="224.6">MISO</text>
<text x="214" y="224.6" transform="rotate(-90 214 224.6)">VCC</text>
<text x="220.3" y="226.5">VCC</text>
<text x="230.5" y="226.5">VCC1</text>
<text x="261.1" y="222.8">PAD22</text>
<text x="261.1" y="227.9">PAD23</text>
<text x="276.3" y="222.8">PAD32</text>
<text x="276.3" y="227.9">PAD33</text>
<text x="174.6" y="231.6">SCK</text>
<text x="261.1" y="232.9">PAD24</text>
<text x="276.3" y="232.9">PAD34</text>
<text x="160.6" y="234.8">SCK</text>
<text x="220.3" y="234.2">GND1</text>
<text x="230.5" y="234.2">GND2</text>
<text x="261.1" y="238">PAD25</text>
<text x="276.3" y="238">PAD35</text>
<text x="160.6" y="244.9">RESET</text>
<text x="174.6" y="241.8">RST</text>
<text x="261.1" y="243.1">PAD26</text>
<text x="276.3" y="243.1">PAD36</text>
<text x="174.6" y="251.9">MOSI</text>
<text x="214.6" y="248.1">GND</text>
<text x="261.1" y="248.2">PAD27</text>
<text x="276.3" y="248.2">PAD37</text>
<text x="160.6" y="255.1">MOSI</text>
<text x="261.1" y="253.3">PAD28</text>
<text x="276.3" y="253.3">PAD38</text>
<text x="174.6" y="262.1">GND</text>
<text x="261.1" y="258.3">PAD29</text>
<text x="261.1" y="263.4">PAD30</text>
<text x="276.3" y="258.3">PAD39</text>
<text x="276.3" y="263.4">PAD40</text>
<text x="261.1" y="268.5">PAD2</text>
<text x="276.3" y="268.5">PAD3</text>
<text x="168.9" y="276.1">GND</text>
</g>
<g font-size="2.1" fill="#808080">
<text x="80.4" y="28.7">1</text>
<text x="87.3" y="28.7">2</text>
<text x="75.3" y="41.4">1</text>
<text x="92.4" y="41.4">3</text>
<text x="134.3" y="41.4">1</text>
<text x="256.2" y="36.3">1</text>
<text x="256.2" y="41.4">3</text>
<text x="262" y="37.5">C1+</text>
<text x="275" y="40">V+</text>
<text x="282.3" y="38.9">2</text>
<text x="79.2" y="42.5">VI</text>
<text x="82.4" y="46.1">GND</text>
<text x="86.6" y="42.5">VO</text>
<text x="134.3" y="44">2</text>
<text x="256.2" y="46.5">4</text>
<text x="262" y="42.5">C1-</text>
<text x="262" y="47.6">C2+</text>
<text x="275.7" y="45.1">V-</text>
<text x="282.3" y="44">6</text>
<text x="350.1" y="46.5">1</text>
<text x="84.1" y="48.4" transform="rotate(-90 84.1 48.4)">2</text>
<text x="256.2" y="51.6">5</text>
<text x="262" y="52.7">C2-</text>
<text x="350.1" y="49">2</text>
<text x="350.1" y="51.6">3</text>
<text x="38.5" y="56.7">1</text>
<text x="38.5" y="59.2">2</text>
<text x="255" y="59.2">10</text>
<text x="255.1" y="56.7">11</text>
<text x="262" y="57.8">T1IN</text>
<text x="270.7" y="57.8">T1OUT</text>
<text x="282.3" y="56.7">14</text>
<text x="282.3" y="59.2">7</text>
<text x="350.1" y="54.1">4</text>
<text x="350.1" y="56.7">5</text>
<text x="255" y="61.7">12</text>
<text x="256.2" y="64.3">9</text>
<text x="262" y="60.3">T2IN</text>
<text x="262" y="62.9">R1OUT</text>
<text x="262" y="65.4">R2OUT</text>
<text x="270.7" y="60.3">T2OUT</text>
<text x="272.8" y="62.9">R1IN</text>
<text x="272.8" y="65.4">R2IN</text>
<text x="282.3" y="61.7">13</text>
<text x="282.3" y="64.3">8</text>
<text x="154.6" y="117.6">1</text>
<text x="154.6" y="120.2">2</text>
<text x="177.4" y="143">1</text>
<text x="295" y="143">5</text>
<text x="295" y="140.5">6</text>
<text x="95" y="148.1">29</text>
<text x="102" y="149.2">PC6(/RESET)</text>
<text x="124.2" y="149.2">PC0(ADC0)</text>
<text x="140.1" y="148.1">23</text>
<text x="295" y="148.1">3</text>
<text x="295" y="145.5">4</text>
<text x="95" y="153.2">18</text>
<text x="96.2" y="155.7">4</text>
<text x="102" y="154.3">AVCC</text>
<text x="124.2" y="154.3">PC2(ADC2)</text>
<text x="124.2" y="151.7">PC1(ADC1)</text>
<text x="140.1" y="155.7">26</text>
<text x="140.1" y="153.2">25</text>
<text x="140.1" y="150.6">24</text>
<text x="177.4" y="150.6">1</text>
<text x="195.2" y="153.2">1</text>
<text x="282.7" y="153.2">S1</text>
<text x="295" y="153.2">1</text>
<text x="295" y="150.6">2</text>
<text x="96.2" y="158.2">6</text>
<text x="102" y="156.8">VCC</text>
<text x="102" y="159.4">VCC</text>
<text x="119.2" y="159.4">PC4(ADC4/SDA)</text>
<text x="119.4" y="161.9">PC5(ADC5/SCL)</text>
<text x="124.2" y="156.8">PC3(ADC3)</text>
<text x="140.1" y="160.8">28</text>
<text x="140.1" y="158.2">27</text>
<text x="195.2" y="160.8">1</text>
<text x="95" y="163.3">20</text>
<text x="102" y="164.4">AREF</text>
<text x="129.8" y="167">ADC7</text>
<text x="129.8" y="164.4">ADC6</text>
<text x="140.1" y="165.9">22</text>
<text x="140.1" y="163.3">19</text>
<text x="295" y="165.9">12</text>
<text x="96.2" y="173.5">7</text>
<text x="125.3" y="172.1">PD0(RXD)</text>
<text x="140.1" y="173.5">31</text>
<text x="140.1" y="170.9">30</text>
<text x="295" y="173.5">9</text>
<text x="295" y="170.9">10</text>
<text x="295" y="168.4">11</text>
<text x="96.2" y="178.6">8</text>
<text x="102" y="179.7">PB7(XTAL2/TOSC2)</text>
<text x="102" y="174.6">PB6(XTAL1/TOSC1)</text>
<text x="125.2" y="179.7">PD3(INT1)</text>
<text x="125.2" y="177.1">PD2(INT0)</text>
<text x="125.6" y="174.6">PD1(TXD)</text>
<text x="140.1" y="178.6">1</text>
<text x="140.1" y="176">32</text>
<text x="177.4" y="176">1</text>
<text x="295" y="178.6">7</text>
<text x="295" y="176">8</text>
<text x="122.4" y="182.2">PD4(XCK/T0)</text>
<text x="127.4" y="184.8">PD5(T1)</text>
<text x="140.1" y="183.6">9</text>
<text x="140.1" y="181.1">2</text>
<text x="177.4" y="183.6">1</text>
<text x="295" y="183.6">6</text>
<text x="125.1" y="189.8">PD7(AIN1)</text>
<text x="125.1" y="187.3">PD6(AIN0)</text>
<text x="140.1" y="188.7">11</text>
<text x="140.1" y="186.2">10</text>
<text x="195.2" y="191.3">1</text>
<text x="282.7" y="191.3">S1</text>
<text x="295" y="191.3">3</text>
<text x="295" y="188.7">4</text>
<text x="295" y="186.2">5</text>
<text x="124.2" y="197.5">PB1(OC1A)</text>
<text x="126.4" y="194.9">PB0(ICP)</text>
<text x="140.1" y="196.3">13</text>
<text x="140.1" y="193.8">12</text>
<text x="282.7" y="193.8">S2</text>
<text x="282.7" y="196.3">S3</text>
<text x="295" y="196.3">1</text>
<text x="295" y="193.8">2</text>
<text x="95" y="198.9">21</text>
<text x="96.2" y="201.4">3</text>
<text x="96.2" y="204">5</text>
<text x="102" y="202.5">GND</text>
<text x="102" y="200">AGND</text>
<text x="119.5" y="202.5">PB3(MOSI/OC2)</text>
<text x="120.7" y="200">PB2(SS/OC1B)</text>
<text x="140.1" y="204">16</text>
<text x="140.1" y="201.4">15</text>
<text x="140.1" y="198.9">14</text>
<text x="195.2" y="198.9">1</text>
<text x="102" y="205.1">GND</text>
<text x="124.5" y="205.1">PB4(MISO)</text>
<text x="125.6" y="207.6">PB5(SCK)</text>
<text x="140.1" y="206.5">17</text>
<text x="177.4" y="224.3">1</text>
<text x="223.1" y="229.4">1</text>
<text x="233.3" y="229.4">1</text>
<text x="177.4" y="234.4">1</text>
<text x="223.1" y="237">1</text>
<text x="233.3" y="237">1</text>
<text x="177.4" y="244.6">1</text>
<text x="177.4" y="254.7">1</text>
<text x="177.4" y="264.9">1</text>
</g>
<g font-size="1.8" fill="#c90d0c">
<text x="244.9" y="36.1">+</text>
<text x="291.3" y="41.1">+</text>
<text x="244.9" y="46.3">+</text>
<text x="295.6" y="43.7">+</text>
<text x="61" y="49" transform="rotate(-90 61 49)">+</text>
<text x="101.6" y="49" transform="rotate(-90 101.6 49)">+</text>
<text x="288.9" y="174.1">U</text>
<text x="288.9" y="190.9">L</text>
</g>
</svg>
